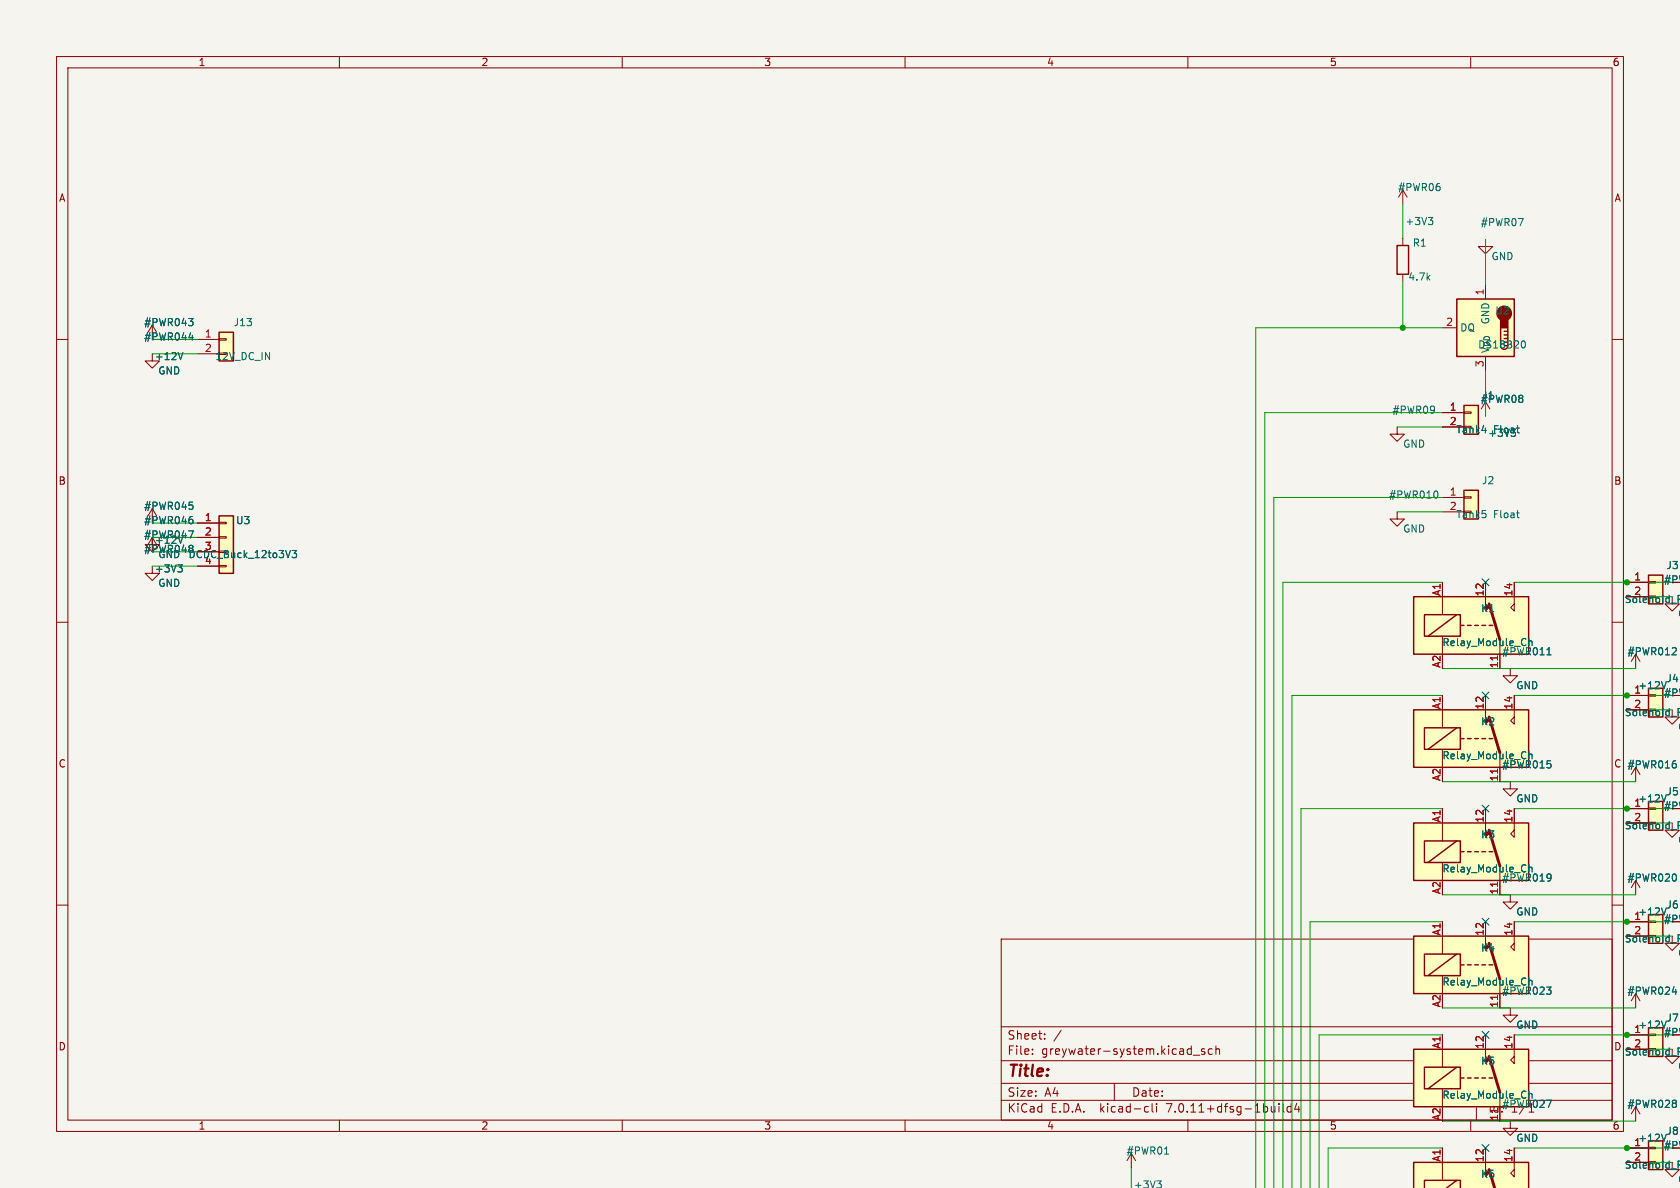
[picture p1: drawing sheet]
<svg xmlns="http://www.w3.org/2000/svg" width="297mm" height="210mm" viewBox="0 0 297 210" stroke-linecap="round" stroke-linejoin="round" font-family="sans-serif">
<path d="M0 0h297v210h-297z" fill="#f5f4ef" stroke="#f5f4ef" stroke-width=".18"/>
<g fill="none" stroke="#840000" stroke-width=".18">
<path d="M10 10h277v190h-277zM12 12h273v186h-273zM60 10v2M110 10v2M160 10v2M210 10v2M260 10v2M248 33.6l-.8 1.3M248 33.6v2.5M248 33.6l.8 1.3M10 60h2M26.9 57.5l-.7 1.2"/>
<path d="M26.9 57.5v2.5M26.9 57.5l.8 1.2M34.9 60h3.8M38.7 59.9h1.3v.2h-1.3zM248 42.1v1.3M248 48.5v1.2M255 57.9h2.5M262.6 42.3v1.3h1.3l-1.3 1.3-1.2-1.3h1.2M262.6 50.3v2.6M285 60h2M26.9 62.5v1.3h1.3l-1.3 1.3-1.3-1.3h1.3M34.9 62.5h3.8"/>
<path d="M247 75.5v1.2h1.3l-1.3 1.3-1.3-1.3h1.3M255 72.9h3.8M255 75.5h3.8M258.8 72.8h1.3v.3h-1.3zM262.6 71l-.7 1.3M262.6 63v2.6M262.6 71v2.6M262.6 71l.8 1.3M26.9 95v1.3h1.3l-1.3 1.2-1.3-1.2h1.3M26.9 89.9v2.6M26.9 95v2.5M26.9 89.9l-.7 1.3"/>
<path d="M26.9 89.9l.8 1.3M26.9 95l-.7 1.3M34.9 92.5h3.8M34.9 95h3.8M34.9 97.5h3.8M38.7 100h1.3v.2h-1.3zM38.7 94.9h1.3v.2h-1.3zM38.7 92.3h1.3v.3h-1.3zM247 90.5v1.2h1.3l-1.3 1.3-1.3-1.3h1.3M255 87.9h3.8M255 90.5h3.8M258.8 87.8h1.3v.3h-1.3z"/>
<path d="M10 110h2M26.9 100.1v1.3h1.3l-1.3 1.2-1.3-1.2h1.3M34.9 100.1h3.8M255 102.9v5.8M255 112.5v3.1M262.6 102.9v2.6M265.2 113.1v5.1M267 118.2v1.3h1.3l-1.3 1.2-1.3-1.2h1.3M267.7 102.9v5.1l-.6-.6 .6-.6M285 110h2M287.6 102.9h3.8M287.6 105.5h3.8"/>
<path d="M289.2 115.6v2.6M289.2 115.6l-.8 1.3M289.2 115.6l.7 1.3M291.4 102.8h1.3v.3h-1.3zM295.6 105.5v1.3h1.3l-1.3 1.2-1.2-1.2h1.2M255 122.9v5.8M255 132.5v3.1M262.6 122.9v2.6M265.2 133.1v5.1M267 138.2v1.3h1.3l-1.3 1.2-1.3-1.2h1.3M267.7 122.9v5.1l-.6-.6 .6-.6M287.6 122.9h3.8"/>
<path d="M287.6 125.5h3.8M289.2 135.6l-.8 1.3M289.2 135.6v2.6M289.2 135.6l.7 1.3M291.4 122.8h1.3v.3h-1.3zM295.6 125.5v1.3h1.3l-1.3 1.2-1.2-1.2h1.2M10 160h2M255 142.9v5.8M255 152.5v3.1M262.6 142.9v2.6M265.2 153.1v5.1M267 158.2v1.3h1.3l-1.3 1.2-1.3-1.2h1.3"/>
<path d="M267.7 142.9v5.1l-.6-.6 .6-.6M285 160h2M287.6 142.9h3.8M287.6 145.5h3.8M289.2 155.6v2.6M289.2 155.6l-.8 1.3M289.2 155.6l.7 1.3M291.4 142.8h1.3v.3h-1.3zM295.6 145.5v1.3h1.3l-1.3 1.2-1.2-1.2h1.2M177 166h108v32h-108zM255 162.9v5.8M255 172.5v3.1"/>
<path d="M262.6 162.9v2.6M265.2 173.1v5.1M267 178.2v1.2h1.3l-1.3 1.3-1.3-1.3h1.3M267.7 162.9v5.1l-.6-.6 .6-.7M287.6 162.9h3.8M287.6 165.5h3.8M289.2 175.6v2.6M289.2 175.6l-.8 1.3M289.2 175.6l.7 1.3M291.4 162.8h1.3v.3h-1.3zM295.6 165.5v1.2h1.3l-1.3 1.3-1.2-1.3h1.2M60 198v2"/>
<path d="M110 198v2M160 198v2M177 194.5h108M177 191.5h108M177 187.5h108M177 181.5h108M182.5 186.3v.1M182.5 185.5v.1M184.7 183.6v.1M184.7 182.8v.1M187.6 182.1l-1.3 2M197 191.5v3"/>
<path d="M202.6 195.6l.4 .1M203 196.5l-.4 .1M203.7 195.1v1.3l.2 .2M204.5 195.1v.1M204.5 195.6v1M210 198v2M211 186.5h1.1M213 185.5l-.4-.1-.2 .2 .1 .2 .5 .2v.3h-.6M214.3 185.5l-.4-.1-.3 .3v.4l.1 .2h.6M215 185.5l.2-.1 .3 .1 .1 .9M215 184.9v1.5M226.1 195.1v.1"/>
<path d="M226.1 195.6v1M226.8 195.1v1.3l.2 .2M228.2 195.7l-.4-.1-.3 .3v.4l.2 .2h.5M228.2 195.1v1.5M229.2 195l-.3 1.1h.9M229.6 195.6v1M255 182.9v5.8M255 192.5v3.1M260 198v2M261 191.5v6.5M262.6 182.9v2.6M265.2 193.1v5.1"/>
<path d="M267 198.2v1.3h1.3l-1.3 1.2-1.3-1.2h1.3M267.7 182.9v5.1l-.6-.6 .6-.6M287.6 182.9h3.8M287.6 185.5h3.8M289.2 195.6v2.6M289.2 195.6l-.8 1.3M289.2 195.6l.7 1.3M291.4 182.8h1.3v.3h-1.3zM295.6 185.5v1.3h1.3l-1.3 1.2-1.2-1.2h1.2M200 203.9l-.8 1.3M200 203.9v2.5M200 203.9l.8 1.3"/>
<path d="M255 202.9v5.8M262.6 202.9v2.6M267.7 202.9v5.1l-.6-.6 .6-.6M287.6 202.9h3.8M287.6 205.5h3.8M291.4 202.8h1.3v.3h-1.3zM295.6 205.5v1.3h1.3l-1.3 1.2-1.2-1.2h1.2"/>
</g>
<g fill="#ffffc2" stroke="#ffffc2" stroke-width=".18">
<path d="M291.4 141.7h2.6v5.1h-2.6z"/>
<path d="M291.4 181.7h2.6v5h-2.6z"/>
<path d="M291.4 201.7h2.6v5.1h-2.6z"/>
<path d="M258.8 86.7h2.6v5h-2.6z"/>
<path d="M258.8 71.7h2.6v5h-2.6z"/>
<path d="M249.9 125.5h20.3v10.1h-20.3z"/>
<path d="M249.9 105.5h20.3v10.1h-20.3z"/>
<path d="M291.4 161.7h2.6v5h-2.6z"/>
<path d="M291.4 121.7h2.6v5.1h-2.6z"/>
<path d="M291.4 101.7h2.6v5.1h-2.6z"/>
<path d="M38.7 58.7h2.6v5.1h-2.6z"/>
<path d="M249.9 205.5h20.3v4.6h-20.3z"/>
<path d="M249.9 185.5h20.3v10.1h-20.3z"/>
<path d="M38.7 91.2h2.6v10.2h-2.6z"/>
<path d="M257.5 52.9h10.2v10.1h-10.2z"/>
<path d="M249.9 165.5h20.3v10.1h-20.3z"/>
<path d="M249.9 145.5h20.3v10.1h-20.3z"/>
</g>
<g fill="none" stroke="#840000" stroke-width=".25">
<path d="M38.7 58.7h2.6v5.1h-2.6zM247 43.4h2v5.1h-2zM257.5 52.9h10.2v10.1h-10.2zM265.3 57.9v3.2M265.9 58.6h.7M265.9 59.2h.7M265.9 59.8h.7M266.6 57.9v3.2M258.8 71.7h2.6v5h-2.6zM38.7 91.2h2.6v10.2h-2.6zM258.8 86.7h2.6v5h-2.6zM249.9 105.5h20.3v10.1h-20.3z"/>
<path d="M251.8 108.7h6.4v3.8h-6.4zM257.5 108.7l-5 3.8M258.2 110.6h.6M259.4 110.6h.7M260.7 110.6h.7M262 110.6h.6M263.3 110.6h.6M291.4 101.7h2.6v5.1h-2.6zM249.9 125.5h20.3v10.1h-20.3zM251.8 128.7h6.4v3.8h-6.4zM257.5 128.7l-5 3.8M258.2 130.6h.6"/>
<path d="M259.4 130.6h.7M260.7 130.6h.7M262 130.6h.6M263.3 130.6h.6M291.4 121.7h2.6v5.1h-2.6zM249.9 145.5h20.3v10.1h-20.3zM251.8 148.7h6.4v3.8h-6.4zM257.5 148.7l-5 3.8M258.2 150.6h.6M259.4 150.6h.7M260.7 150.6h.7M262 150.6h.6"/>
<path d="M263.3 150.6h.6M291.4 141.7h2.6v5.1h-2.6zM249.9 165.5h20.3v10.1h-20.3zM251.8 168.7h6.4v3.8h-6.4zM257.5 168.7l-5 3.8M258.2 170.6h.6M259.4 170.6h.7M260.7 170.6h.7M262 170.6h.6M263.3 170.6h.6M291.4 161.7h2.6v5h-2.6zM249.9 185.5h20.3v10.1h-20.3z"/>
<path d="M251.8 188.7h6.4v3.8h-6.4zM257.5 188.7l-5 3.8M258.2 190.6h.6M259.4 190.6h.7M260.7 190.6h.7M262 190.6h.6M263.3 190.6h.6M291.4 181.7h2.6v5h-2.6zM249.9 210.1v-4.6h20.3v4.6M251.8 210.1v-1.4h6.4v1.4M257.5 208.7l-1.8 1.4M291.4 201.7h2.6v5.1h-2.6z"/>
</g>
<g fill="none" stroke="#006464" stroke-width=".18">
<path d="M252.5 38.4h.8l-.4 .5M253.1 38.9l.2 .3v.3l-.2 .2M33.3 56.3h.8l-.4 .5M33.4 59.7h.8M33.9 56.8l.2 .2v.3l-.2 .3M34 59.3v.8M32.3 62.3l-.4 1.3M268.1 75.7h.5M268.5 76.5h.1M269.2 60.2a.68 .68 0 0 1 .5 .7 .68 .68 0 0 1-.5 .6M31.4 99.8h.8l-.4 .5M33.3 93.8h.9l-.6 1.3"/>
<path d="M33.5 88.8h.6M33.8 91.3h.2M33.9 96.4l.2 .2-.2 .3 .1 .1M33.9 89.3l.2 .2v.3l-.2 .2M33.9 91.8l.2 .2v.3l-.2 .3M51.6 97.3h.8l-.4 .5 .4 .1v.6l-.2 .1-.6-.1M254 86.8l.2 .5-.2 .7M268.1 90.7h.5M268.5 91.5h.1M32 100.3l.2 .3v.3l-.2 .2M270.3 112.9v1.2M270.3 113.4l.2-.1 .3 .1 .1 .7"/>
<path d="M273.5 115.8h.7M273.7 114.7l.1-.2v1.3M296.1 114.5l.3 .2-.1 .3-.7 .8h.8M270.3 132.9v1.2M270.3 133.4l.2-.1 .3 .1 .1 .7M273.5 134.5h.6M274 135l.2 .2v.3l-.2 .3M294.6 120.5l-.4 1.3M296 134.5h.2M296.1 135l.3 .2v.3l-.3 .3M270.3 152.9v1.2M270.3 153.4l.2-.1 .3 .1 .1 .7"/>
<path d="M274 154.5l.1 .1a1.07 1.07 0 0 1-.1 1M274.2 155l-.2 .3M294.6 140.5l-.4 1.3M296.2 154.6l.2 .4-.2 .7M270.3 172.9v1.2M270.3 173.4l.2-.1 .3 .1 .1 .7M273.4 174.5h.8l-.4 .5M274 175l.2 .2v.3l-.2 .3M294.6 160.5l-.4 1.3M295.6 175.3h.8M296.2 174.9v.9M270.3 192.9v1.2"/>
<path d="M270.3 193.4l.2-.1 .3 .1 .1 .7M273.4 194.5h.9l-.6 1.3M294.6 180.5l-.4 1.3M296.1 194.5l.3 .2-.3 .3 .2 .2 .1 .3-.3 .3M204.5 208.7h.8l-.4 .5M205.1 209.2l.2 .3v.3l-.2 .2M205.9 204h.7M294.6 200.5l-.4 1.3"/>
</g>
<path d="M263.3 106.8l1.9 6.3M263.3 126.8l1.9 6.3M263.3 146.8l1.9 6.3M263.3 166.7l1.9 6.4M263.3 186.8l1.9 6.3M263.3 206.8l.9 3.3" fill="none" stroke="#840000" stroke-width=".51"/>
<g fill="#840000" stroke="#840000" stroke-width=".18">
<path d="M262.6 125.5v1.3l.7 .6-.7 .6z"/>
<path d="M262.6 105.5v1.3l.7 .6-.7 .6z"/>
<path d="M262.6 205.5v1.3l.7 .6-.7 .6z"/>
<path d="M262.6 185.5v1.3l.7 .6-.7 .6z"/>
<path d="M262.6 165.5v1.2l.7 .7-.7 .6z"/>
<path d="M262.6 145.5v1.3l.7 .6-.7 .6z"/>
</g>
<path d="M264.7 115.9v.8M264.7 135.9v.8M264.7 155.9v.8M264.7 175.9v.8" fill="none" stroke="#a90000" stroke-width=".18"/>
<g fill="#840000" stroke="#840000" stroke-width=".25">
<path d="M265.3 56h1.3v1.9h-1.3z"/>
<circle cx="265.9" cy="55.4" r="1.27"/>
</g>
<g fill="none" stroke="#009600" stroke-width=".18">
<path d="M248 36.1v6M26.9 60h8M248 49.7v8.2M255 57.9h-33v152.2M262.6 42.3v8M26.9 62.5h8M247 75.5h8M255 72.9h-31.4v137.2M262.6 65.6v8M26.9 92.5h8M26.9 95h8M26.9 97.5h8"/>
<path d="M247 90.5h8M255 87.9h-29.8v122.2M26.9 100.1h8M255 102.9h-28.2v107.2M255 118.2h34.2M267.7 102.9h27.9M287.6 105.5h8M255 122.9h-26.6v87.2M255 138.2h34.2M267.7 122.9h27.9M287.6 125.5h8M255 142.9h-25v67.2"/>
<path d="M255 158.2h34.2M267.7 142.9h27.9M287.6 145.5h8M255 162.9h-23.4v47.2M255 178.2h34.2M267.7 162.9h27.9M287.6 165.5h8M255 182.9h-21.8v27.2M255 198.2h34.2M267.7 182.9h27.9M287.6 185.5h8M200 206.4v3.7"/>
<path d="M255 202.9h-20.2v7.2M267.7 202.9h27.9M287.6 205.5h8"/>
</g>
<path d="M262 102.3l1.2 1.2M263.2 102.3l-1.2 1.2M262 122.3l1.2 1.2M263.2 122.3l-1.2 1.2M262 142.3l1.2 1.2M263.2 142.3l-1.2 1.2M262 162.3l1.2 1.2M263.2 162.3l-1.2 1.2M262 182.3l1.2 1.2M263.2 182.3l-1.2 1.2M262 202.3l1.2 1.2M263.2 202.3l-1.2 1.2" fill="none" stroke="#000084" stroke-width=".18"/>
<g fill="#009600" stroke="#009600" stroke-width=".18">
<circle cx="287.6" cy="182.9" r=".46"/>
<circle cx="287.6" cy="142.9" r=".46"/>
<circle cx="287.6" cy="162.9" r=".46"/>
<circle cx="287.6" cy="202.9" r=".46"/>
<circle cx="248" cy="57.9" r=".46"/>
<circle cx="287.6" cy="122.9" r=".46"/>
<circle cx="287.6" cy="102.9" r=".46"/>
</g>
<text font-size="2.8" fill="#840000" x="178" y="190.9">Title:</text>
<g font-size="2.1" fill="#840000">
<text x="178" y="184">Sheet:</text>
<text x="178" y="186.7">File:</text>
<text x="184.1" y="186.7">greywater-system.kicad_sch</text>
<text x="178" y="196.9">KiCad</text>
<text x="178" y="194.1">Size:</text>
<text x="184.7" y="194.1">A4</text>
<text x="185.7" y="196.9">E.D.A.</text>
<text x="194.6" y="196.9">kicad-cli</text>
<text x="200" y="194.1">Date:</text>
<text x="206.5" y="196.9">7.0.11+dfsg-1build4</text>
</g>
<g font-size="2.1" fill="#006464">
<text x="263" y="194.3">Rev:</text>
<text x="267.1" y="196.9">1/1</text>
</g>
<text font-size="2.1" fill="#a90000" x="263" y="196.9">Id:</text>
<g font-size="1.8" fill="#840000">
<text x="35" y="11.9">1</text>
<text x="85" y="11.9">2</text>
<text x="135" y="11.9">3</text>
<text x="185" y="11.9">4</text>
<text x="235" y="11.9">5</text>
<text x="285" y="11.9">6</text>
<text x="10.3" y="35.9">A</text>
<text x="285.3" y="35.9">A</text>
<text x="10.3" y="85.9">B</text>
<text x="285.3" y="85.9">B</text>
<text x="294.1" y="103.3">#PWR</text>
<text x="10.3" y="135.9">C</text>
<text x="285.3" y="135.9">C</text>
<text x="294.1" y="143.3">#PWR</text>
<text x="294.1" y="163.3">#PWR</text>
<text x="10.3" y="185.9">D</text>
<text x="285.3" y="185.9">D</text>
<text x="35" y="199.9">1</text>
<text x="85" y="199.9">2</text>
<text x="135" y="199.9">3</text>
<text x="185" y="199.9">4</text>
<text x="235" y="199.9">5</text>
<text x="285" y="199.9">6</text>
<text x="294.1" y="203.3">#PWR</text>
</g>
<g font-size="1.8" fill="#006464">
<text x="247.1" y="34">#PWR06</text>
<text x="248.4" y="40">+3V3</text>
<text x="261.7" y="40.2">#PWR07</text>
<text x="249.7" y="43.8">R1</text>
<text x="263.6" y="46.2">GND</text>
<text x="248.9" y="49.8">4.7k</text>
<text x="25.4" y="57.9">#PWR043</text>
<text x="41.2" y="57.9">J13</text>
<text x="258" y="58.8">DQ</text>
<text x="263.5" y="57.4" transform="rotate(-90 263.5 57.4)">GND</text>
<text x="264.2" y="55.8">U2</text>
<text x="25.4" y="60.4">#PWR044</text>
<text x="27.3" y="63.9">+12V</text>
<text x="37.9" y="63.9">12V_DC_IN</text>
<text x="261.2" y="61.8">DS18B20</text>
<text x="263.5" y="62.5" transform="rotate(-90 263.5 62.5)">V_{DD}</text>
<text x="27.9" y="66.4">GND</text>
<text x="261.7" y="71.4">#PWR08</text>
<text x="261.9" y="70.8">J1</text>
<text x="246.1" y="73.3">#PWR09</text>
<text x="257.4" y="76.8">Tank4</text>
<text x="263" y="77.4">+3V3</text>
<text x="264" y="76.8">Float</text>
<text x="248" y="79.3">GND</text>
<text x="245.5" y="88.3">#PWR010</text>
<text x="261.9" y="85.8">J2</text>
<text x="25.4" y="92.9">#PWR046</text>
<text x="25.4" y="90.3">#PWR045</text>
<text x="25.4" y="95.4">#PWR047</text>
<text x="41.6" y="92.9">U3</text>
<text x="248" y="94.3">GND</text>
<text x="257.4" y="91.8">Tank5</text>
<text x="264" y="91.8">Float</text>
<text x="25.4" y="97.9">#PWR048</text>
<text x="27.3" y="96.3">+12V</text>
<text x="27.3" y="101.4">+3V3</text>
<text x="27.9" y="98.9">GND</text>
<text x="33.2" y="98.9">DCDC_Buck_12to3V3</text>
<text x="294.5" y="100.8">J3</text>
<text x="27.9" y="103.9">GND</text>
<text x="287.1" y="106.8">Solenoid_REL</text>
<text x="261.7" y="108.4">K1</text>
<text x="296.6" y="109.3">GN</text>
<text x="254.9" y="114.4">Relay_Module_Ch</text>
<text x="265.5" y="116">#PWR011</text>
<text x="287.6" y="116">#PWR012</text>
<text x="268" y="122">GND</text>
<text x="289.5" y="122">+12V</text>
<text x="294.1" y="123.3">#PWR</text>
<text x="294.5" y="120.8">J4</text>
<text x="261.7" y="128.4">K2</text>
<text x="287.1" y="126.8">Solenoid_REL</text>
<text x="296.6" y="129.3">GN</text>
<text x="254.9" y="134.4">Relay_Module_Ch</text>
<text x="265.5" y="136">#PWR015</text>
<text x="287.6" y="136">#PWR016</text>
<text x="268" y="142">GND</text>
<text x="289.5" y="142">+12V</text>
<text x="294.5" y="140.8">J5</text>
<text x="261.7" y="148.4">K3</text>
<text x="287.1" y="146.8">Solenoid_REL</text>
<text x="296.6" y="149.3">GN</text>
<text x="254.9" y="154.4">Relay_Module_Ch</text>
<text x="265.5" y="156">#PWR019</text>
<text x="287.6" y="156">#PWR020</text>
<text x="294.5" y="160.8">J6</text>
<text x="268" y="162">GND</text>
<text x="287.1" y="166.8">Solenoid_REL</text>
<text x="289.5" y="162">+12V</text>
<text x="261.7" y="168.4">K4</text>
<text x="296.6" y="169.3">GN</text>
<text x="254.9" y="174.4">Relay_Module_Ch</text>
<text x="265.5" y="176">#PWR023</text>
<text x="287.6" y="176">#PWR024</text>
<text x="268" y="182">GND</text>
<text x="289.5" y="182">+12V</text>
<text x="294.1" y="183.3">#PWR</text>
<text x="294.5" y="180.8">J7</text>
<text x="261.7" y="188.4">K5</text>
<text x="287.1" y="186.8">Solenoid_REL</text>
<text x="296.6" y="189.3">GN</text>
<text x="254.9" y="194.4">Relay_Module_Ch</text>
<text x="265.5" y="196">#PWR027</text>
<text x="287.6" y="196">#PWR028</text>
<text x="268" y="202">GND</text>
<text x="289.5" y="202">+12V</text>
<text x="294.5" y="200.8">J8</text>
<text x="199.1" y="204.3">#PWR01</text>
<text x="261.7" y="208.4">K6</text>
<text x="287.1" y="206.8">Solenoid_REL</text>
<text x="296.6" y="209.3">GN</text>
<text x="200.4" y="210.3">+3V3</text>
</g>
<g font-size="1.8" fill="#a90000">
<text x="262.4" y="52.3" transform="rotate(-90 262.4 52.3)">1</text>
<text x="36.1" y="59.7">1</text>
<text x="255.6" y="57.7">2</text>
<text x="36.1" y="62.3">2</text>
<text x="262.4" y="65" transform="rotate(-90 262.4 65)">3</text>
<text x="256.2" y="72.7">1</text>
<text x="256.2" y="75.2">2</text>
<text x="256.2" y="87.7">1</text>
<text x="36.1" y="92.2">1</text>
<text x="36.1" y="94.7">2</text>
<text x="256.2" y="90.2">2</text>
<text x="36.1" y="97.3">3</text>
<text x="36.1" y="99.8">4</text>
<text x="254.7" y="105.5" transform="rotate(-90 254.7 105.5)">A1</text>
<text x="262.4" y="105.5" transform="rotate(-90 262.4 105.5)">12</text>
<text x="267.4" y="105.5" transform="rotate(-90 267.4 105.5)">14</text>
<text x="288.8" y="102.7">1</text>
<text x="288.8" y="105.2">2</text>
<text x="254.7" y="118.2" transform="rotate(-90 254.7 118.2)">A2</text>
<text x="264.9" y="118.2" transform="rotate(-90 264.9 118.2)">11</text>
<text x="254.7" y="125.5" transform="rotate(-90 254.7 125.5)">A1</text>
<text x="262.4" y="125.5" transform="rotate(-90 262.4 125.5)">12</text>
<text x="267.4" y="125.5" transform="rotate(-90 267.4 125.5)">14</text>
<text x="288.8" y="122.7">1</text>
<text x="288.8" y="125.2">2</text>
<text x="254.7" y="138.2" transform="rotate(-90 254.7 138.2)">A2</text>
<text x="264.9" y="138.2" transform="rotate(-90 264.9 138.2)">11</text>
<text x="288.8" y="142.7">1</text>
<text x="254.7" y="145.5" transform="rotate(-90 254.7 145.5)">A1</text>
<text x="262.4" y="145.5" transform="rotate(-90 262.4 145.5)">12</text>
<text x="267.4" y="145.5" transform="rotate(-90 267.4 145.5)">14</text>
<text x="288.8" y="145.2">2</text>
<text x="254.7" y="158.2" transform="rotate(-90 254.7 158.2)">A2</text>
<text x="264.9" y="158.2" transform="rotate(-90 264.9 158.2)">11</text>
<text x="254.7" y="165.5" transform="rotate(-90 254.7 165.5)">A1</text>
<text x="262.4" y="165.5" transform="rotate(-90 262.4 165.5)">12</text>
<text x="267.4" y="165.5" transform="rotate(-90 267.4 165.5)">14</text>
<text x="288.8" y="162.7">1</text>
<text x="288.8" y="165.2">2</text>
<text x="254.7" y="178.2" transform="rotate(-90 254.7 178.2)">A2</text>
<text x="264.9" y="178.2" transform="rotate(-90 264.9 178.2)">11</text>
<text x="254.7" y="185.5" transform="rotate(-90 254.7 185.5)">A1</text>
<text x="262.4" y="185.5" transform="rotate(-90 262.4 185.5)">12</text>
<text x="267.4" y="185.5" transform="rotate(-90 267.4 185.5)">14</text>
<text x="288.8" y="182.7">1</text>
<text x="288.8" y="185.2">2</text>
<text x="254.7" y="198.2" transform="rotate(-90 254.7 198.2)">A2</text>
<text x="264.9" y="198.2" transform="rotate(-90 264.9 198.2)">11</text>
<text x="288.8" y="202.7">1</text>
<text x="254.7" y="205.5" transform="rotate(-90 254.7 205.5)">A1</text>
<text x="262.4" y="205.5" transform="rotate(-90 262.4 205.5)">12</text>
<text x="267.4" y="205.5" transform="rotate(-90 267.4 205.5)">14</text>
<text x="288.8" y="205.2">2</text>
</g>
</svg>
